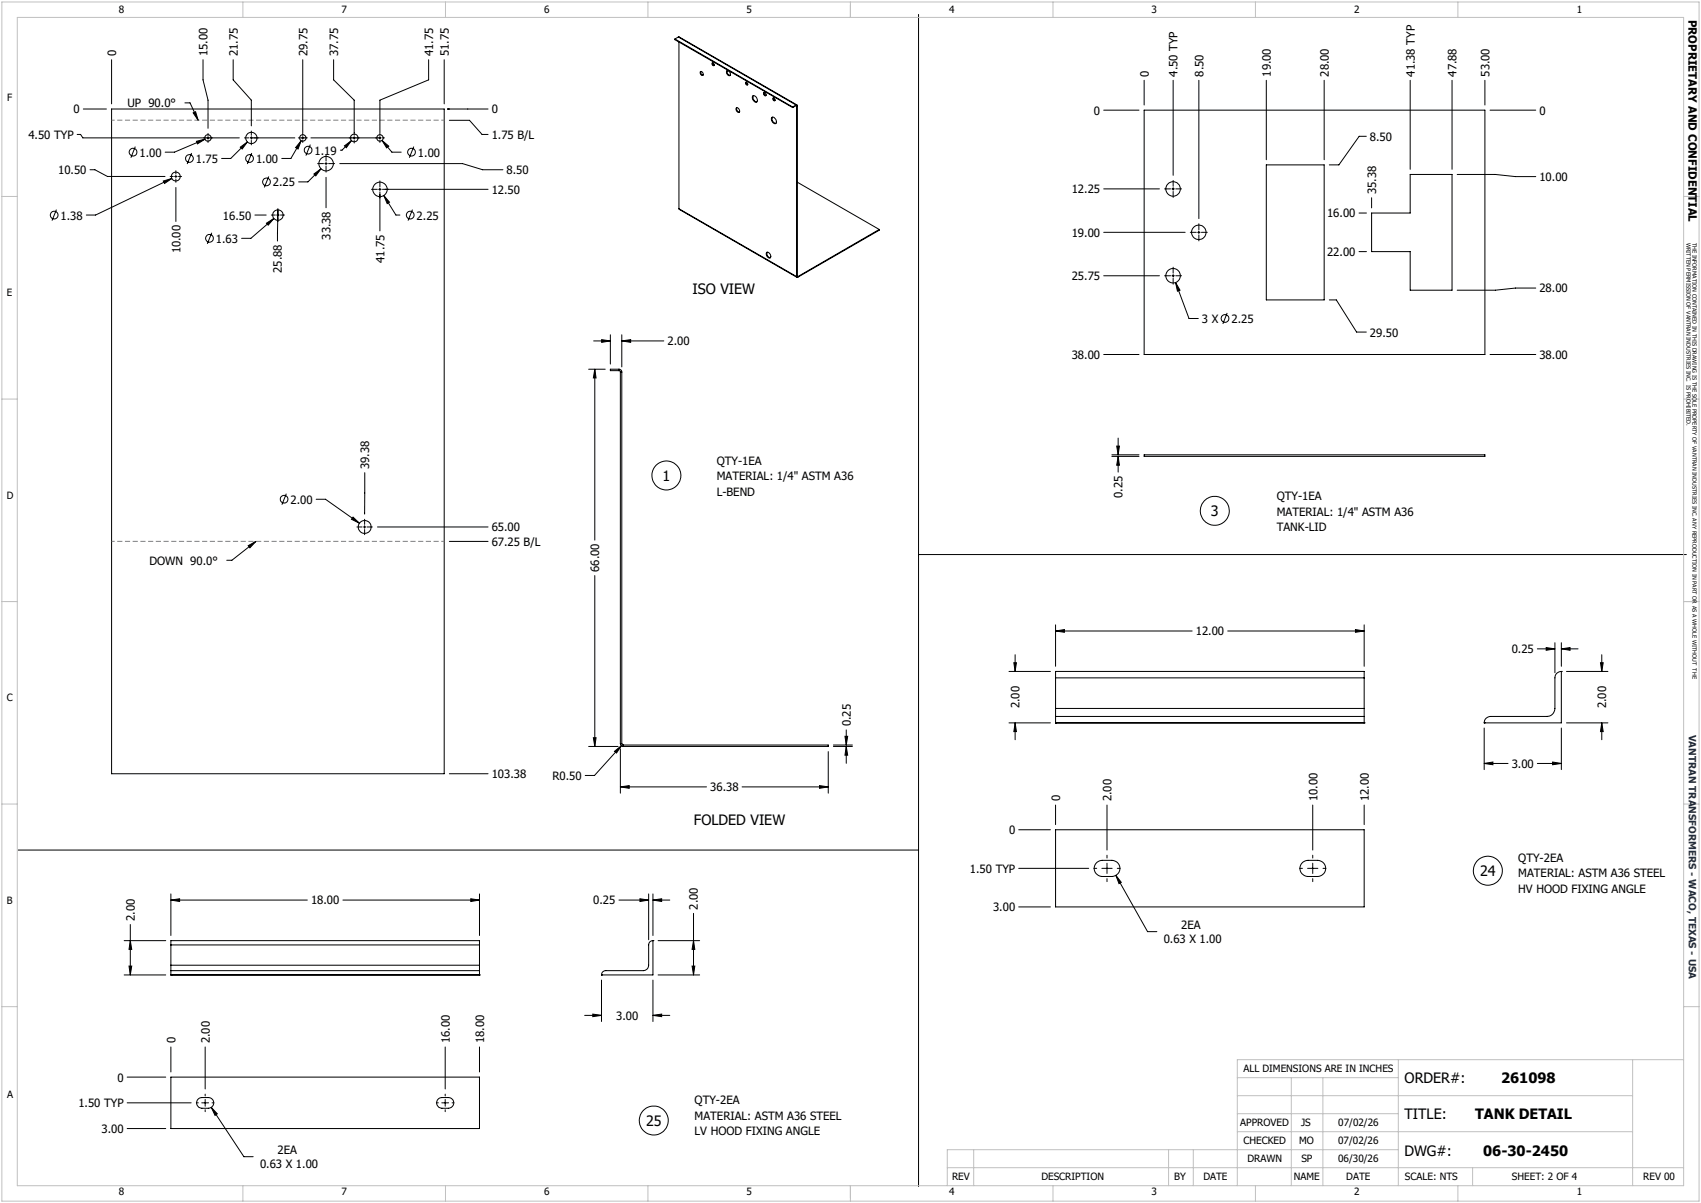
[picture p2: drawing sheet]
<svg xmlns="http://www.w3.org/2000/svg" width="420mm" height="297mm" viewBox="0 0 420 297" stroke-linecap="round" stroke-linejoin="round" font-family="sans-serif">
<g fill="none" stroke="#000" stroke-width=".25">
<path d="M27.6 14.7v10.9M50.1 14.7v5l1.3 5v7M57.6 14.7v5l4.5 5v6.4M74.8 14.7v18.1M82.4 14.7v5l5.1 5v8.7M105.8 14.7v5l-12 5v8.1M109.7 14.7v10.9M166.7 9.6l29 16.8M166.7 9.6v.2l29 16.8M167.5 9.1l29.2 16.8M167.5 9.1l-.8 .5M167.5 9.1l29.1 16.8"/>
<path d="M167.6 10.4v41.1M173 17.7a.55 .55 0 0 1 .5 .3 .55 .55 0 0 1-.1 .6 .67 .67 0 0 1-.4-.9zM173.1 17.6a.68 .68 0 0 0 .5 1M175.9 15.5a.38 .38 0 0 1 .4 .3 .38 .38 0 0 1-.2 .4l-.3-.3zM176 15.5v.4l.3 .3M179.5 17.5a.71 .71 0 0 1 .7 .4 .71 .71 0 0 1-.1 .8h-.1a.88 .88 0 0 1-.5-1.2zM179.6 17.4a.88 .88 0 0 0 .7 1.2M226.8 3.6v289.3M282.5 19.8v6.1M289.7 19.8v23.5M296 19.8v34.2M312.7 19.8v19.6"/>
<path d="M327 19.8v19.6M348.2 19.8v22M358.5 19.8v22M366.6 19.8v6.1M19 33.2h.9l.6 .8h38.6M20.6 26.9h5.7M27.6 26.9h82.1v164.1h-82.1zM33.4 36.2l-1.1 2.7M45.6 25.4h1.3l2 4.3M47.3 37.8l-1.1 2.7M47.7 27.9l.6-.3 .6 2.1zM48.5 34.9l2.1-.5-1.8 1.1z"/>
<path d="M50.6 34.4l-7.5 3.2h-2.3M51.4 32.9v.5M51.4 33.7v.7M51.4 34.7v.5M59.3 36.3l1.8-1.3-1.3 1.8zM60.4 34h1M61.1 35l-4.1 4.1h-2.3M61.7 34h.7M62.1 32.3v1.1M62.1 33.7v.7M62.1 34.7v1.1M62.2 37.8l-1.1 2.7"/>
<path d="M62.7 34h1.1M73.7 34h.4M74.4 34.7l-.8 2.1-.6-.4zM74.4 34.7l-2.6 4.4h-2.2M74.4 34h.7M74.8 32.9v.5M74.8 33.7v.7M74.8 34.7v.5M75.4 34h.5M76.6 35.7l-1.1 2.7M80.5 38.3v1.5M85.1 36l1.7-1.3-1.3 1.8z"/>
<path d="M86.2 34h.6M86.8 34.7l-2.3 2.4h-.5M87.1 34h7M87.5 33.7v.7M87.5 34.7v.6M93.8 32.9v.5M93.8 33.7v.7M93.8 34.7v.5M94.3 34.7l1.7 1.4-.5 .4zM94.3 34.7l2.5 2.9h2.3M94.4 34h.5M102.2 36.2l-1.1 2.7"/>
<path d="M110.5 26.9h10M110.9 29.7h5l3.1 3.5h1.5M181.8 26.7a.63 .63 0 0 1 .7 .3 .63 .63 0 0 1-.1 .8 .85 .85 0 0 1-.6-1.1zM181.9 26.6a.86 .86 0 0 0 .7 1.1M184.2 20.3a.36 .36 0 0 1 .4 .3 .36 .36 0 0 1-.2 .4l-.3-.4zM184.2 20.3l.1 .5 .3 .1M185.9 23.7a.95 .95 0 0 1 .9 .5 .95 .95 0 0 1-.1 1 1.13 1.13 0 0 1-.8-1.5zM186 23.6a1.15 1.15 0 0 0 .9 1.5M188.5 22.9a.42 .42 0 0 1 .6 .2 .42 .42 0 0 1-.2 .6l-.3-.3zM188.7 22.8v.4l.4 .4M190.5 29.1a.9 .9 0 0 1 1 .4 .9 .9 0 0 1-.1 1 1.21 1.21 0 0 1-.9-1.4zM190.7 28.9a1.1 1.1 0 0 0 .9 1.5"/>
<path d="M190.9 24.2a.35 .35 0 0 1 .4 .2 .35 .35 0 0 1-.2 .5l-.3-.4zM191 24.2v.3l.3 .3M195.7 26.4v.2M196.6 25.9h.2v.2M196.6 26.1l.1 .1M196.6 26.1l-.9 .5M196.6 25.9l-.9 .5M196.6 25.9v.2M196.7 26.2v42.1M196.8 26.1l-.1 .1M196.8 26.1v42.1M272.5 27.2h8.7"/>
<path d="M282.5 27.2h84.1v60.3h-84.1zM337.4 33.7h-1.8l-5 7h-2.4M367.9 27.2h11.3M13.9 51.7l-1.1 2.8M22.2 41.9h1.2l3.1 1.7h14.2M40.3 44.7l2.1-.6-1.8 1.2zM42 43.6h.8M42.4 44.1l-18.8 9h-2.3M43.1 43.6h.6M43.4 42.2v.7M43.4 43.2v.7M43.4 44.2v.8"/>
<path d="M43.4 46.3v8.4M44.1 43.6h.7M52.3 57.5l-1.1 2.7M62.9 53.1h2.8M65.8 55.1l1.8-1.2-1.4 1.7zM66.4 43.6l-1.1 2.7M67 53.1h1M67.6 53.9l-5.7 4.9h-2.2M68.3 53.1h.6M68.6 51.5l-.1 8M68.6 52.8v.6M68.6 53.7v1"/>
<path d="M69.3 53.1h.9M77.5 43l1.8-1.3-1.3 1.7zM78.4 40.4h1.5M79.3 41.7l-3.3 3.2h-2.3M80.2 40.4h.6M80.5 40.1v.6M80.5 41v1.5M80.5 43.8v7.5M81.1 40.4h1.5M83.9 40.4h30.3l5 1.5h5M91.7 46.7h1.5M93.5 46.7h.6"/>
<path d="M93.8 44.7v1.4M93.8 46.4v.7M93.8 47.4v9.6M94.4 46.7h26.1M94.8 48.3l1.4 1.6-.6 .4zM94.8 48.3l3 4.8h.9M101.8 51.7l-1 2.8M167.6 51.5l29.2 17M167.6 51.5l29.1 16.8M196.8 45l20.3 11.7M217.1 56.7v.1l-20.1 11.6M217.1 56.7l-20.1 11.6"/>
<path d="M272.5 46.6h13.8M272.5 57.4h20.1M287.5 46.6h1.5M289.3 46.6h.7M289.7 44.6v1.4M289.7 46.3v.7M289.7 47.3v1.5M290.3 46.6h1.4M293.9 57.4h1.5M295.7 57.4h.6M296 55.2v1.5M296 57v.7"/>
<path d="M296 58v1.5M296.7 57.4h1.4M312.7 40.7h14.3v33.3h-14.3zM335.6 52.6h1.8M338.7 52.6h9.5v-9.5h10.3v28.5h-10.3v-9.5h-9.5zM338.7 48.8v2.5M359.8 43.1h9.4l5 .5h5M189.3 62.3a.81 .81 0 0 1 .9 .5 .81 .81 0 0 1-.2 .9 .99 .99 0 0 1-.7-1.4zM189.4 62.3a.98 .98 0 0 0 .8 1.3M196.7 68.3l.1 .2 .2-.1M196.8 68.2l.2 .1M196.8 68.2l-.1 .1"/>
<path d="M197 68.3v.1M272.5 68.1h13.8M287.5 68.1h1.5M289.3 68.1h.7M289.7 66v1.4M289.7 67.8v.6M289.7 68.7v1.5M290.3 69.7l1.1 1.9-.7 .3zM290.3 69.7l3.3 8.9h2.3M290.3 68.1h1.4M303 77.3l-1.1 2.7M328.2 74h1.8l5 8h2.4"/>
<path d="M335.6 62.1h1.8M379.2 71.1h-5l-5 .5h-9.4M145.3 91.2h4.1M146.6 84.2h4.1M146.9 91.2l.3 2.1h-.7zM146.9 91.2v42.1M148.6 83.9l2.1 .3-2.1 .3zM150.7 82.7v7.2M152.8 91.5l.3 .1 .1 .3M152.8 91.2l.6 .2 .1 .5M152.8 91.2v.3M152.8 91.2h-2.1v.3h2.1"/>
<path d="M153.2 91.9v91.7M153.2 91.9h.3M153.5 84.2l2.2-.3v.6zM153.5 82.7v7.9M153.5 91.9v91.7M153.5 84.2h10.4M272.5 87.5h8.7M367.9 87.5h11.3M90.1 116.7l-.1 10.2M274.5 112.3h6.7M274.5 112.7h6.7M275.7 110.1h.7l-.3 2.2z"/>
<path d="M276.1 112.7l.3 2.2h-.7zM276.1 108.2v4.1M276.1 112.7v3.9M282.5 112.3h84.1v.4h-84.1zM61.3 134.7l1.9-1-1.5 1.6zM63.2 133.7l-5.9 4.6h-1.3M70.7 121.9l-1.1 2.7M78.1 123.3h2.3l8.4 5.9M87.2 127.7l1.6 1.5-2-1zM88.1 130.1h1.3M89.7 130.1h.6M90 128.2v1.3"/>
<path d="M90 129.8v.6M90 130.7v1.3M90.7 130.1h1.2M93.2 130.1h27.3M110.9 133.7h9.6M226.8 136.9h189.6M146.9 142.1v42.2M260.6 155.8l2.2-.4v.7zM260.6 154.3v10.2M260.6 155.8h33.8M303.1 155.8h33.7M334.7 155.4l2.1 .4-2.1 .3z"/>
<path d="M336.8 154.3v10.2M381.8 159.9l2.1 .3-2.1 .3zM383.9 158.7v7.4M385.5 158.7v5.8M249.1 178.5h10.3M249.1 165.8h10.3M250.3 163.6h.7l-.4 2.2zM250.6 178.5l.4 2.1h-.7zM250.6 161.6v4.2M250.6 178.5v4.1M260.6 176.9v1.6M260.6 178.5h.1"/>
<path d="M260.6 174.9v2M260.6 167.4v-1.6h76.2v1.6M260.6 176.9h76.2M260.6 178.5h76.2M260.6 174.9h76.2M260.6 167.4h76.2M260.6 167.4v7.5M336.8 176.9v1.6M336.8 178.5h.1M336.8 174.9v2M336.8 167.4v7.5M366.5 178.5h.1"/>
<path d="M366.5 179.7v10.3M379.6 160.2h4.3M385.5 165.8a1.57 1.57 0 0 0-1.6 1.6v7.5a1.97 1.97 0 0 1-2 2h-13.8a1.57 1.57 0 0 0-1.6 1.6M385.5 165.8h.1M385.5 160.2l2.2-.3v.6zM385.5 165.8v12.7h-19M385.5 179.7v10.3M385.5 160.2h4.1M386.8 178.5h10.2M386.8 165.8h10.2M395.2 163.6h.7l-.4 2.2zM395.5 178.5l.4 2.1h-.7z"/>
<path d="M395.5 161.6v4.2M395.5 178.5v4.1M110.9 191h9.6M145.3 184.3h7.3M146.5 182.1h.7l-.3 2.2zM151.7 185.5l1.7-1.4-1.2 1.8zM153.2 183.6l.2 .4 .5 .3M153.2 194.3l2.2-.3v.6zM153.2 183.6h.3M153.2 184.9v10.9M153.2 194.3h21.2M153.4 184.1l-6.6 7.3h-2.3"/>
<path d="M153.5 183.6l.4 .3M153.9 183.9h50.6v.4h-50.6M153.9 183.9v.4M183.2 194.3h21.3M202.4 194l2.1 .3-2.1 .3zM204.5 185.6v10.2M205.8 184.3h4.7M205.8 183.9h4.7M208.6 181.8h.7l-.3 2.1zM209 184.3l.3 2.1h-.7zM209 180.2v3.7M209 184.3v4.2"/>
<path d="M260.6 198.8v4.8M273.3 198.8v11.1M324.1 198.8v11.1M336.8 198.8v4.8M366.5 188.5l2.1-.4v.7zM366.5 188.5h5.9M379.6 188.5h5.9M383.4 188.1l2.1 .4-2.1 .3zM4.5 209.9h222.3M251.5 204.9h7.9M251.5 214.4h17.3M260.6 204.9h76.2v19h-76.2z"/>
<path d="M270.1 214.4h.7M270.7 213.1l1.1-.7h2.7a1.99 1.99 0 0 1 2 2 1.99 1.99 0 0 1-2 2h-2.3a1.99 1.99 0 0 1-1.8-1.2 1.99 1.99 0 0 1 .3-2.1zM272.1 214.4h2.5M273.3 211.1v.7M273.3 213.1v2.5M273.3 216.9v.8M275.5 216.1l1.4 1.7-.6 .4zM275.5 216.1l7.9 13.9h2.2M275.9 214.4h.7M320.9 214.4h.7M321.5 213.1l1.1-.7h2.7a1.99 1.99 0 0 1 2 2 1.99 1.99 0 0 1-2 2h-2.3a1.99 1.99 0 0 1-1.8-1.2 1.99 1.99 0 0 1 .3-2.1zM322.9 214.4h2.5"/>
<path d="M324.1 211.1v.7M324.1 213.1v2.5M324.1 216.9v.8M326.7 214.4h.7M30.7 232.2h10.2M31.9 238.5h.6l-.3 2.2zM32.2 232.2l.3 2.2h-.6zM32.2 228.2v12.5M42.2 239.6v1.1M42.2 238.3v1.3M42.2 233.3v-1.1h76.2v1.1M42.2 222.2l2.1-.3v.7z"/>
<path d="M42.2 239.6h76.2M42.2 238.3h76.2M42.2 233.3h76.2M42.2 220.7v10.3M42.2 233.3v5M42.2 222.2h33.7M84.7 222.2h33.7M116.2 221.9l2.2 .3-2.2 .4zM118.4 239.6v1.1M118.4 238.3v1.3M118.4 220.7v10.3M118.4 233.3v5"/>
<path d="M152.8 222.2h7.4M158 221.9l2.2 .3-2.2 .4zM160.2 220.7v11.3M161.2 232.2a1.02 1.02 0 0 0-1 1.1v5a1.33 1.33 0 0 1-1.3 1.3h-9.3a1.02 1.02 0 0 0-1.1 1.1M161.2 232.2h.1M161.2 222.2l2.2-.3v.7zM161.2 232.2v8.5h-12.7M161.2 220.7v10.3M161.2 222.2h4.2M162.5 232.2h10.3M170.9 238.5h.7l-.4 2.2zM171.2 232.2l.4 2.2h-.7z"/>
<path d="M171.2 225.5v15.2M251.5 223.9h7.9M30.7 240.7h10.2M42.2 240.7h.1M42.2 240.7h76.2M42.2 258.5v6.2M50.7 258.5v10.3M109.9 258.5v10.3M118.4 240.7h.1M118.4 258.5v6.2M144.4 250.7h4.1M146.4 250.4l2.1 .3-2.1 .3z"/>
<path d="M148.5 240.7h.1M148.5 242v10.2M161.2 250.7l2.2-.3v.6zM161.2 242v10.2M161.2 250.7h4.2M162.5 240.7h10.3M31.4 265.9h9.5M31.4 278.6h9.5M31.4 272.3h15.8M42.2 265.9h76.2v12.7h-76.2zM48.5 272.3h.5M48.9 271.4l.7-.4h1.8a1.32 1.32 0 0 1 1.4 1.3 1.32 1.32 0 0 1-1.4 1.3h-1.6a1.33 1.33 0 0 1-1.1-.8 1.33 1.33 0 0 1 .2-1.4z"/>
<path d="M49.8 272.3h1.7M50.7 270.1v.5M50.7 271.4v1.7M50.7 274v.5M52.2 273.4l1.5 1.6-.6 .4zM52.2 273.4l8 12.2h2.3M52.4 272.3h.4M107.7 272.3h.5M108.2 271.4l.7-.4h1.8a1.32 1.32 0 0 1 1.4 1.3 1.32 1.32 0 0 1-1.4 1.3h-1.6a1.33 1.33 0 0 1-1.2-.8 1.33 1.33 0 0 1 .3-1.4zM109.1 272.3h1.7M109.9 270.1v.5M109.9 271.4v1.7"/>
<path d="M109.9 274v.5M111.6 272.3h.5"/>
<circle cx="32.9" cy="37.6" r=".95"/>
<circle cx="46.8" cy="39.1" r=".95"/>
<circle cx="51.3" cy="34.1" r=".8"/>
<circle cx="61.6" cy="39.1" r=".96"/>
<circle cx="62.1" cy="34.1" r="1.39"/>
<circle cx="74.8" cy="34.1" r=".8"/>
<circle cx="76.1" cy="37.1" r=".96"/>
<circle cx="87.5" cy="34.1" r=".94"/>
<circle cx="93.8" cy="34.1" r=".8"/>
<circle cx="101.6" cy="37.6" r=".95"/>
<circle cx="13.4" cy="53.1" r=".95"/>
<circle cx="43.4" cy="43.6" r="1.1"/>
<circle cx="51.7" cy="58.8" r=".95"/>
<circle cx="65.8" cy="44.9" r=".95"/>
<circle cx="68.6" cy="53.1" r="1.29"/>
<circle cx="80.5" cy="40.4" r="1.77"/>
<circle cx="93.8" cy="46.8" r="1.79"/>
<circle cx="101.3" cy="53.1" r=".95"/>
<circle cx="289.7" cy="46.6" r="1.8"/>
<circle cx="296" cy="57.4" r="1.8"/>
<circle cx="289.7" cy="68.1" r="1.79"/>
<circle cx="302.5" cy="78.6" r=".95"/>
<circle cx="164.5" cy="117.4" r="3.6"/>
<circle cx="70.2" cy="123.3" r=".96"/>
<circle cx="90" cy="130.1" r="1.59"/>
<circle cx="300" cy="126.1" r="3.6"/>
<circle cx="367.4" cy="215" r="3.6"/>
<circle cx="161.4" cy="276.6" r="3.6"/>
</g>
<g fill="none" stroke="#c0c0c0" stroke-width=".25">
<path d="M.5 .5h419v296h-419zM4.3 4.3h411.4v288.4h-411.4zM60 .5v3.8M110 .5v3.8M160 .5v3.8M210 .5v3.8M260 .5v3.8M310 .5v3.8M360 .5v3.8M.5 48.5h3.8M415.7 48.5h3.8M.5 98.5h3.8"/>
<path d="M415.7 98.5h3.8M.5 148.5h3.8M415.7 148.5h3.8M.5 198.5h3.8M415.7 198.5h3.8M.5 248.5h3.8M415.7 248.5h3.8M305.5 270.5h97.6M305.5 279.4h97.6M305.5 275h39.8M305.5 266.1h39.8M318.8 266.1v26.6"/>
<path d="M326.6 266.1v26.6M345.3 261.6v31.1M403.1 261.6v31.1M415.7 261.6h-110.2v31.1M60 292.7v3.8M110 292.7v3.8M160 292.7v3.8M210 292.7v3.8M233.9 288.3h181.8M240.4 283.8v8.9M260 292.7v3.8M288.5 283.8v8.9"/>
<path d="M294.6 283.8v8.9M310 292.7v3.8M345.3 283.8h-111.4v8.9M360 292.7v3.8M363.6 288.3v4.4"/>
</g>
<g fill="#000">
<path d="M47.7 27.9l.6-.3 .6 2.1zM48.5 34.9l2.1-.5-1.8 1.1zM59.3 36.3l1.8-1.3-1.3 1.8zM74.4 34.7l-.8 2.1-.6-.4zM85.1 36l1.7-1.3-1.3 1.8zM94.3 34.7l1.7 1.4-.5 .4zM40.3 44.7l2.1-.6-1.8 1.2zM65.8 55.1l1.8-1.2-1.4 1.7zM77.5 43l1.8-1.3-1.3 1.7zM94.8 48.3l1.4 1.6-.6 .4zM290.3 69.7l1.1 1.9-.7 .3zM146.9 91.2l.3 2.1h-.7z"/>
<path d="M148.6 83.9l2.1 .3-2.1 .3zM153.5 84.2l2.2-.3v.6zM275.7 110.1h.7l-.3 2.2zM276.1 112.7l.3 2.2h-.7zM61.3 134.7l1.9-1-1.5 1.6zM87.2 127.7l1.6 1.5-2-1zM260.6 155.8l2.2-.4v.7zM334.7 155.4l2.1 .4-2.1 .3zM250.3 163.6h.7l-.4 2.2zM250.6 178.5l.4 2.1h-.7zM381.8 159.9l2.1 .3-2.1 .3zM385.5 160.2l2.2-.3v.6z"/>
<path d="M395.5 178.5l.4 2.1h-.7zM395.2 163.6h.7l-.4 2.2zM146.5 182.1h.7l-.3 2.2zM153.2 194.3l2.2-.3v.6zM151.7 185.5l1.7-1.4-1.2 1.8zM202.4 194l2.1 .3-2.1 .3zM208.6 181.8h.7l-.3 2.1zM209 184.3l.3 2.1h-.7zM366.5 188.5l2.1-.4v.7zM383.4 188.1l2.1 .4-2.1 .3zM275.5 216.1l1.4 1.7-.6 .4zM32.2 232.2l.3 2.2h-.6z"/>
<path d="M42.2 222.2l2.1-.3v.7zM116.2 221.9l2.2 .3-2.2 .4zM158 221.9l2.2 .3-2.2 .4zM161.2 222.2l2.2-.3v.7zM171.2 232.2l.4 2.2h-.7zM31.9 238.5h.6l-.3 2.2zM146.4 250.4l2.1 .3-2.1 .3zM161.2 250.7l2.2-.3v.6zM170.9 238.5h.7l-.4 2.2zM52.2 273.4l1.5 1.6-.6 .4z"/>
</g>
<path d="M87.5 34h-25.4" fill="none" stroke="#000" stroke-width=".25" stroke-dasharray="15.2 1.3 1.3 1.3" stroke-dashoffset="4.4" stroke-linecap="butt"/>
<path d="M109.7 29.7h-82.1M109.7 133.7h-82.1" fill="none" stroke="#808080" stroke-width=".25" stroke-dasharray="1.3 .6" stroke-dashoffset=".5" stroke-linecap="butt"/>
<g font-size="3.5">
<text x="171" y="72.6">ISO VIEW</text>
<text x="163.6" y="118.7">1</text>
<text x="299" y="127.4">3</text>
<text x="171.3" y="203.7">FOLDED VIEW</text>
<text x="365.5" y="216.2">24</text>
<text x="346.8" y="267.4">ORDER#:</text>
<text x="370.7" y="267.4">261098</text>
<text x="159.5" y="277.9">25</text>
<text x="346.8" y="276.2">TITLE:</text>
<text x="364.2" y="276.2">TANK DETAIL</text>
<text x="346.8" y="285.4">DWG#:</text>
<text x="366.2" y="285.4">06-30-2450</text>
</g>
<g font-size="2.8">
<text x="416.9" y="4.9" transform="rotate(90 416.9 4.9)">PROPRIETARY AND CONFIDENTIAL</text>
<text x="28.7" y="13.8" transform="rotate(-90 28.7 13.8)">0</text>
<text x="51.3" y="13.8" transform="rotate(-90 51.3 13.8)">15.00</text>
<text x="58.7" y="13.8" transform="rotate(-90 58.7 13.8)">21.75</text>
<text x="75.9" y="13.8" transform="rotate(-90 75.9 13.8)">29.75</text>
<text x="83.5" y="13.8" transform="rotate(-90 83.5 13.8)">37.75</text>
<text x="107" y="13.8" transform="rotate(-90 107 13.8)">41.75</text>
<text x="110.8" y="13.8" transform="rotate(-90 110.8 13.8)">51.75</text>
<text x="283.6" y="18.9" transform="rotate(-90 283.6 18.9)">0</text>
<text x="290.8" y="18.9" transform="rotate(-90 290.8 18.9)">4.50 TYP</text>
<text x="297.1" y="18.9" transform="rotate(-90 297.1 18.9)">8.50</text>
<text x="313.8" y="18.9" transform="rotate(-90 313.8 18.9)">19.00</text>
<text x="328.1" y="18.9" transform="rotate(-90 328.1 18.9)">28.00</text>
<text x="349.3" y="18.9" transform="rotate(-90 349.3 18.9)">41.38 TYP</text>
<text x="359.6" y="18.9" transform="rotate(-90 359.6 18.9)">47.88</text>
<text x="367.8" y="18.9" transform="rotate(-90 367.8 18.9)">53.00</text>
<text x="18.2" y="28">0</text>
<text x="31.5" y="26.5">UP 90.0°</text>
<text x="121.4" y="28">0</text>
<text x="270.1" y="28.3">0</text>
<text x="380.1" y="28.3">0</text>
<text x="7" y="34.3">4.50 TYP</text>
<text x="121.4" y="34.3">1.75 B/L</text>
<text x="338.3" y="34.7">8.50</text>
<text x="34.4" y="38.7">1.00</text>
<text x="48.4" y="40.2">1.75</text>
<text x="63.2" y="40.2">1.00</text>
<text x="77.7" y="38.1">1.19</text>
<text x="103.2" y="38.7">1.00</text>
<text x="14.4" y="43">10.50</text>
<text x="67.4" y="46">2.25</text>
<text x="121.4" y="47.8">12.50</text>
<text x="125.1" y="43">8.50</text>
<text x="264.6" y="47.7">12.25</text>
<text x="339.8" y="47.9" transform="rotate(-90 339.8 47.9)">35.38</text>
<text x="380.1" y="44.7">10.00</text>
<text x="327.7" y="53.7">16.00</text>
<text x="15" y="54.2">1.38</text>
<text x="53.3" y="59.9">1.63</text>
<text x="55.1" y="54.2">16.50</text>
<text x="81.6" y="59.2" transform="rotate(-90 81.6 59.2)">33.38</text>
<text x="102.9" y="54.2">2.25</text>
<text x="264.6" y="58.4">19.00</text>
<text x="44.5" y="62.6" transform="rotate(-90 44.5 62.6)">10.00</text>
<text x="94.9" y="64.9" transform="rotate(-90 94.9 64.9)">41.75</text>
<text x="327.7" y="63.2">22.00</text>
<text x="69.6" y="67.4" transform="rotate(-90 69.6 67.4)">25.88</text>
<text x="264.6" y="69.2">25.75</text>
<text x="380.1" y="72.2">28.00</text>
<text x="296.8" y="79.7">3 X</text>
<text x="304.1" y="79.7">2.25</text>
<text x="338.3" y="83.1">29.50</text>
<text x="164.8" y="85.3">2.00</text>
<text x="264.6" y="88.6">38.00</text>
<text x="380.1" y="88.6">38.00</text>
<text x="91.2" y="115.8" transform="rotate(-90 91.2 115.8)">39.38</text>
<text x="177" y="114.8">QTY-1EA</text>
<text x="177" y="118.6">MATERIAL: 1/4&quot; ASTM A36</text>
<text x="71.7" y="124.3">2.00</text>
<text x="177" y="122.4">L-BEND</text>
<text x="277.2" y="122.9" transform="rotate(-90 277.2 122.9)">0.25</text>
<text x="315.3" y="123.6">QTY-1EA</text>
<text x="121.4" y="131.2">65.00</text>
<text x="315.3" y="127.4">MATERIAL: 1/4&quot; ASTM A36</text>
<text x="315.3" y="131.2">TANK-LID</text>
<text x="121.4" y="134.8">67.25 B/L</text>
<text x="36.9" y="139.4">DOWN 90.0°</text>
<text x="148" y="141.2" transform="rotate(-90 148 141.2)">66.00</text>
<text x="295.3" y="156.9">12.00</text>
<text x="373.3" y="161.3">0.25</text>
<text x="210.1" y="179.3" transform="rotate(-90 210.1 179.3)">0.25</text>
<text x="251.8" y="174.8" transform="rotate(-90 251.8 174.8)">2.00</text>
<text x="396.6" y="174.8" transform="rotate(-90 396.6 174.8)">2.00</text>
<text x="373.3" y="189.6">3.00</text>
<text x="121.4" y="192.1">103.38</text>
<text x="136.4" y="192.5">R0.50</text>
<text x="175.4" y="195.4">36.38</text>
<text x="261.8" y="197.9" transform="rotate(-90 261.8 197.9)">0</text>
<text x="274.5" y="197.9" transform="rotate(-90 274.5 197.9)">2.00</text>
<text x="325.3" y="197.9" transform="rotate(-90 325.3 197.9)">10.00</text>
<text x="338" y="197.9" transform="rotate(-90 338 197.9)">12.00</text>
<text x="249.1" y="206">0</text>
<text x="239.5" y="215.5">1.50 TYP</text>
<text x="374.9" y="212.8">QTY-2EA</text>
<text x="374.9" y="216.6">MATERIAL: ASTM A36 STEEL</text>
<text x="374.9" y="220.4">HV HOOD FIXING ANGLE</text>
<text x="33.3" y="227.3" transform="rotate(-90 33.3 227.3)">2.00</text>
<text x="76.8" y="223.3">18.00</text>
<text x="146.5" y="223.3">0.25</text>
<text x="172.3" y="224.6" transform="rotate(-90 172.3 224.6)">2.00</text>
<text x="245.2" y="225">3.00</text>
<text x="287.3" y="232.8">0.63 X 1.00</text>
<text x="291.7" y="229.4">2EA</text>
<text x="152.2" y="251.8">3.00</text>
<text x="43.3" y="257.6" transform="rotate(-90 43.3 257.6)">0</text>
<text x="51.8" y="257.6" transform="rotate(-90 51.8 257.6)">2.00</text>
<text x="111" y="257.6" transform="rotate(-90 111 257.6)">16.00</text>
<text x="119.5" y="257.6" transform="rotate(-90 119.5 257.6)">18.00</text>
<text x="29" y="267">0</text>
<text x="19.4" y="273.4">1.50 TYP</text>
<text x="171.5" y="272.7">QTY-2EA</text>
<text x="25.1" y="279.7">3.00</text>
<text x="171.5" y="276.5">MATERIAL: ASTM A36 STEEL</text>
<text x="171.5" y="280.3">LV HOOD FIXING ANGLE</text>
<text x="68.5" y="284.9">2EA</text>
<text x="64.2" y="288.3">0.63 X 1.00</text>
</g>
<g font-size="2.5">
<text x="29.3" y="3.1">8</text>
<text x="84.3" y="3.1">7</text>
<text x="134.3" y="3.1">6</text>
<text x="184.3" y="3.1">5</text>
<text x="234.3" y="3.1">4</text>
<text x="284.3" y="3.1">3</text>
<text x="334.3" y="3.1">2</text>
<text x="389.3" y="3.1">1</text>
<text x="1.8" y="25">F</text>
<text x="1.7" y="73.1">E</text>
<text x="1.7" y="123.1">D</text>
<text x="1.7" y="173.1">C</text>
<text x="1.7" y="223.1">B</text>
<text x="307" y="264.7">ALL DIMENSIONS ARE IN INCHES</text>
<text x="1.8" y="271.1">A</text>
<text x="306.2" y="278.1">APPROVED</text>
<text x="321.2" y="278">JS</text>
<text x="330.4" y="278">07/02/26</text>
<text x="307" y="282.5">CHECKED</text>
<text x="308" y="287">DRAWN</text>
<text x="320.8" y="282.5">MO</text>
<text x="321.3" y="287">SP</text>
<text x="330.4" y="282.4">07/02/26</text>
<text x="330.4" y="286.9">06/30/26</text>
<text x="235.1" y="291.3">REV</text>
<text x="257.1" y="291.3">DESCRIPTION</text>
<text x="289.9" y="291.3">BY</text>
<text x="297.1" y="291.3">DATE</text>
<text x="319.5" y="291.3">NAME</text>
<text x="332.4" y="291.2">DATE</text>
<text x="346.9" y="291.3">SCALE: NTS</text>
<text x="373.3" y="291.3">SHEET: 2 OF 4</text>
<text x="405.7" y="291.3">REV 00</text>
<text x="29.3" y="295.1">8</text>
<text x="84.3" y="295.1">7</text>
<text x="134.3" y="295.1">6</text>
<text x="184.3" y="295.1">5</text>
<text x="234.3" y="295.1">4</text>
<text x="284.3" y="295.1">3</text>
<text x="334.3" y="295.1">2</text>
<text x="389.3" y="295.1">1</text>
</g>
<text font-size="2.5" fill="#003082" x="417" y="181.4" transform="rotate(90 417 181.4)">VANTRAN TRANSFORMERS - WACO, TEXAS - USA</text>
<g font-size="1.4">
<text x="416.5" y="59.9" transform="rotate(90 416.5 59.9)">WRITTEN PERMISSION OF VANTRAN INDUSTRIES INC. IS PROHIBITED.</text>
<text x="417.9" y="59.9" transform="rotate(90 417.9 59.9)">THE INFORMATION CONTAINED IN THIS DRAWING IS THE SOLE PROPERTY OF VANTRAN INDUSTRIES INC. ANY REPRODUCTION IN PART OR AS A WHOLE WITHOUT THE</text>
</g>
</svg>
